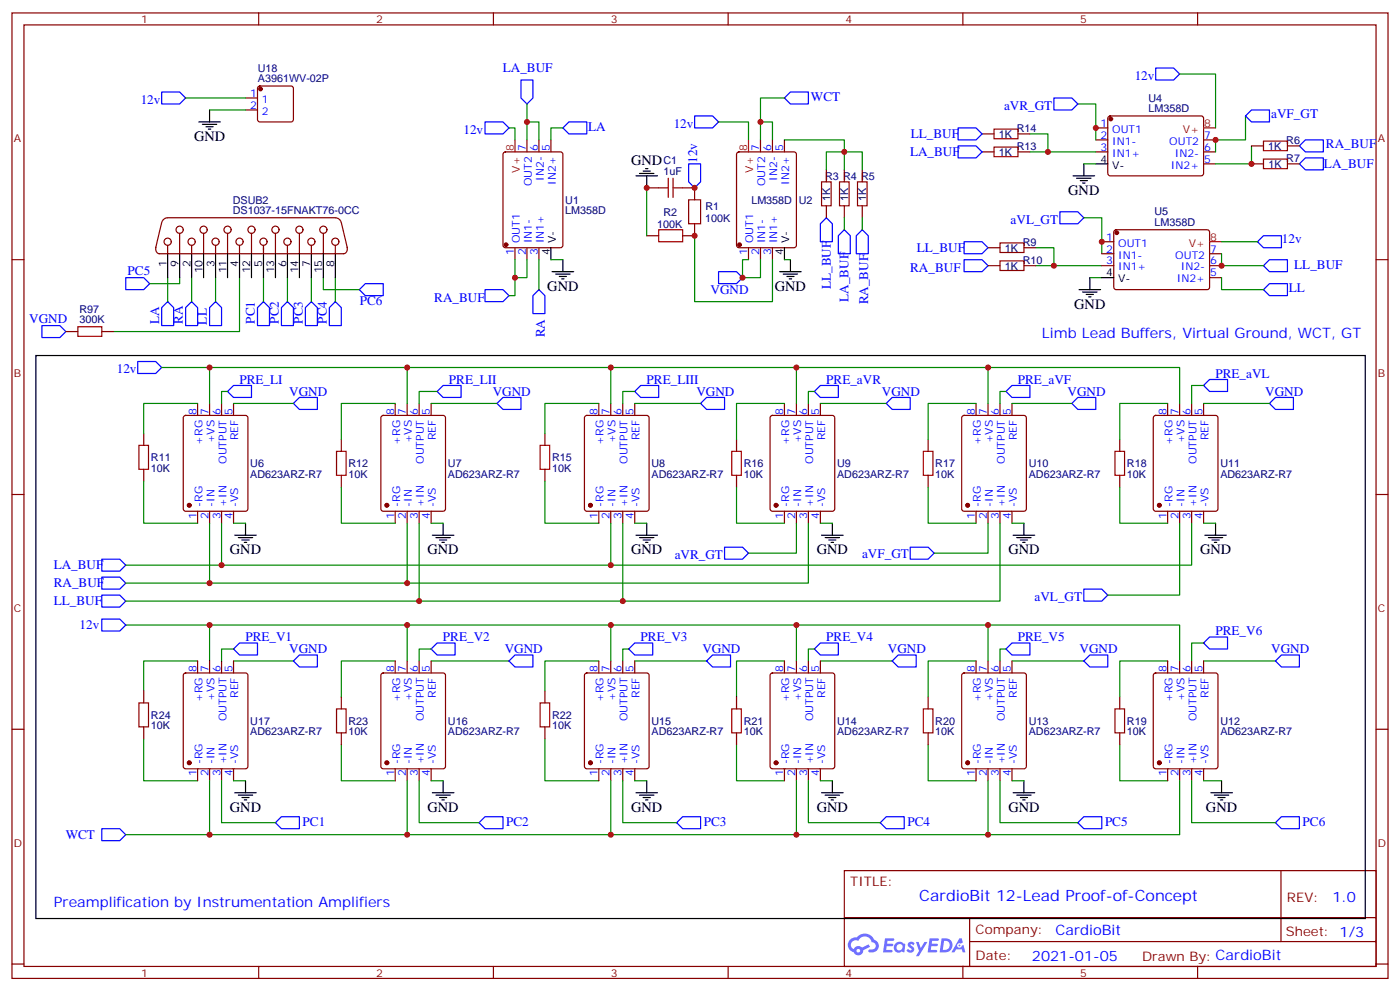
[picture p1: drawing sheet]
<svg xmlns="http://www.w3.org/2000/svg" width="412mm" height="292mm" viewBox="0 0 412 292" stroke-linecap="round" stroke-linejoin="round" font-family="sans-serif">
<g fill="none" stroke="#870000" stroke-width=".35">
<path d="M3.5 3.8h405.4v284.3h-405.4zM7.1 7.3h398.2v277.3h-398.2zM76.2 3.8v3.5M145.3 3.8v3.5M214.5 3.8v3.5M283.6 3.8v3.5M352.8 3.8v3.5M3.5 76.5h3.6M405.3 76.5h3.6M3.5 145.6h3.6M405.3 145.6h3.6M3.5 214.8h3.6"/>
<path d="M405.3 214.8h3.6M248.7 256.4h156.6v28.2h-156.6zM377.3 256.4v20.9M248.7 270.2h156.5M285.6 277.3h119.6M285.6 270.2v14.2M3.5 283.9h3.6M76.2 284.6v3.5M145.3 284.6v3.5M214.5 284.6v3.5M283.6 284.6v3.5M352.8 284.6v3.5"/>
<path d="M405.3 283.9h3.6"/>
</g>
<g fill="#5487ff">
<path d="M267.7 277.6a1.22 1.22 0 0 1 1.7 .2l-.4 .6a.47 .47 0 0 0-.3-.4 .47 .47 0 0 0-.5 .2l.1 .2a1.14 1.14 0 0 1 .8 1.8 1.14 1.14 0 0 1-1.9 0l-.2-.2 .5-.6 .7 .5a.29 .29 0 0 0 .3-.3 .29 .29 0 0 0-.2-.3 1.04 1.04 0 0 1-.6-1.7z"/>
<path d="M260.7 276.3h2.4l.3 .2-.2 .5-1.8 .1-.1 .8h1.5l.3 .4-.3 .4h-1.6l-.2 1.1h1.7l.2 .3-.2 .3-2.6 .1z"/>
<path d="M273.8 276.3h2.4l.3 .2-.1 .5-1.8 .1-.2 .8h1.6l.3 .4-.4 .4h-1.6l-.1 1.1h1.7l.2 .3-.2 .3-2.6 .1z"/>
<path d="M282.6 276.3h.7l.3 1.3-.6 .3a.69 .69 0 0 0-1 .3 .69 .69 0 0 0 .4 .9 .69 .69 0 0 0 .9-.6l.5-.2 .6 2.2h-.8l-.2-.9h-1.8l-.5 .9h-.8z"/>
<path d="M269.8 277.4h.8l.6 1.8 1.1-1.8h.9l-2.6 4.2h-.8l.9-1.5z"/>
<path d="M277.4 276.3l-.6 4.2h1.3a2.11 2.11 0 0 0 2.5-2.1 2.11 2.11 0 0 0-2.5-2.1zM278.1 277.1a1.39 1.39 0 0 1 1.7 1.4 1.39 1.39 0 0 1-1.8 1.3h-.3z"/>
<path d="M263.7 277.9a1.54 1.54 0 0 0-.1 2.2 1.54 1.54 0 0 0 2.2 .1l.6 .3 .3-2.3-.2-.3h-.4a1.49 1.49 0 0 0-2.4 0zM264 278.9a.94 .94 0 0 1 1.8 0 .94 .94 0 0 1-1.8 0z"/>
<path d="M250.4 276.7a2.18 2.18 0 0 0 1.1 3.7 1.44 1.44 0 0 0 1.6 .9 1.44 1.44 0 0 0 1.2-1.4l2-1.1-.5-.7-1.9 1a1.47 1.47 0 0 0-2.4 .4 1.39 1.39 0 0 1-.7-1.9 1.39 1.39 0 0 1 2-.5 2.12 2.12 0 0 1 2.2-1.3 2.12 2.12 0 0 1 1.9 1.7 1.14 1.14 0 0 1 1.1 1.4 1.14 1.14 0 0 1-1.7 .7 .43 .43 0 0 0-.5 .4 .43 .43 0 0 0 .4 .5 1.98 1.98 0 0 0 2.5-1.2 1.98 1.98 0 0 0-1.2-2.6 3.1 3.1 0 0 0-5.3-.6l-.9 .1zM252.3 280a.55 .55 0 0 1 1.1 0 .55 .55 0 0 1-1.1 0z"/>
<circle cx="282.6" cy="278.4" r=".26"/>
</g>
<g fill="none" stroke="#00f" stroke-width=".35">
<path d="M47.6 27.1h5.3l1.8 1.8-1.8 1.7h-5.3zM142.9 35.9h5.3l1.7 1.8-1.7 1.7h-5.3zM153.5 23.6h3.5v5.3l-1.8 1.7-1.7-1.7zM167.6 35.9h5.3v3.5h-5.3l-1.8-1.7zM204.6 34.1h5.3l1.8 1.8-1.8 1.8h-5.3zM231.1 28.9l1.7-1.8h5.3v3.5h-5.3zM282.2 37.7h5.3l1.8 1.7-1.8 1.8h-5.3zM310.4 28.9h5.3l1.8 1.7-1.8 1.8h-5.3zM340.4 20h5.3l1.8 1.8-1.8 1.8h-5.3zM366.9 34.1l1.8-1.7h5.2v3.5h-5.2zM202.8 48.3h3.6v5.3l-1.8 1.7-1.8-1.7zM282.2 43h5.3l1.8 1.7-1.8 1.8h-5.3z"/>
<path d="M382.8 48.3l1.7-1.8h5.3v3.5h-5.3zM382.8 43l1.7-1.8h5.3v3.5h-5.3zM243.4 64.1l1.8 1.8v5.3h-3.5v-5.3zM248.7 67.7l1.8 1.7v5.3h-3.6v-5.3zM254 67.7l1.8 1.7v5.3h-3.6v-5.3zM284 71.2h5.3l1.7 1.8-1.7 1.7h-5.3zM284 76.5h5.3l1.7 1.7-1.7 1.8h-5.3zM312.2 62.4h5.3l1.8 1.7-1.8 1.8h-5.3zM370.4 71.2l1.8-1.8h5.3v3.6h-5.3zM372.2 78.2l1.7-1.7h5.3v3.5h-5.3zM12.3 95.9h5.3l1.8 1.7-1.8 1.8h-5.3zM37 81.8h5.3l1.8 1.7-1.8 1.8h-5.3z"/>
<path d="M49.4 88.8l1.8 1.8v5.3h-3.6v-5.3zM56.4 88.8l1.8 1.8v5.3h-3.5v-5.3zM63.5 88.8l1.8 1.8v5.3h-3.6v-5.3zM77.6 88.8l1.8 1.8v5.3h-3.6v-5.3zM84.7 88.8l1.7 1.8v5.3h-3.5v-5.3zM91.7 88.8l1.8 1.8v5.3h-3.5v-5.3zM98.8 88.8l1.7 1.8v5.3h-3.5v-5.3zM105.8 85.3l1.8-1.8h5.3v3.6h-5.3zM142.9 85.3h5.3l1.7 1.8-1.7 1.7h-5.3zM158.7 85.3l1.8 1.8v5.3h-3.5v-5.3zM211.7 80h5.3l1.7 1.8-1.7 1.7h-5.3zM372.2 85.3l1.7-1.8h5.3v3.6h-5.3z"/>
<path d="M40.6 106.5h5.3l1.7 1.7-1.7 1.8h-5.3zM67 115.3l1.8-1.8h5.3v3.6h-5.3zM86.4 118.8l1.8-1.7h5.3v3.5h-5.3zM128.8 115.3l1.7-1.8h5.3v3.6h-5.3zM146.4 118.8l1.8-1.7h5.3v3.5h-5.3zM187 115.3l1.7-1.8h5.3v3.6h-5.3zM206.4 118.8l1.7-1.7h5.3v3.5h-5.3zM239.9 115.3l1.8-1.8h5.2v3.6h-5.2zM262.8 117.1h5.3v3.5h-5.3l-1.7-1.8zM298.1 113.5h5.3v3.6h-5.3l-1.8-1.8zM317.5 117.1h5.3v3.5h-5.3l-1.8-1.8zM354.5 113.5l1.8-1.7h5.3v3.5h-5.3z"/>
<path d="M373.9 118.8l1.8-1.7h5.3v3.5h-5.3zM30 164.7h5.3l1.7 1.7-1.7 1.8h-5.3zM30 170h5.3l1.7 1.7-1.7 1.8h-5.3zM30 175.3h5.3l1.7 1.7-1.7 1.8h-5.3zM213.4 161.1h5.3l1.8 1.8-1.8 1.8h-5.3zM268.1 161.1h5.3l1.8 1.8-1.8 1.8h-5.3zM319.3 173.5h5.3l1.7 1.8-1.7 1.7h-5.3zM30 182.3h5.3l1.7 1.8-1.7 1.7h-5.3zM68.8 191.1l1.8-1.7h5.2v3.5h-5.2zM86.4 194.7l1.8-1.8h5.3v3.5h-5.3zM127 191.1l1.8-1.7h5.3v3.5h-5.3zM149.9 194.7l1.8-1.8h5.3v3.5h-5.3z"/>
<path d="M185.2 191.1l1.8-1.7h5.3v3.5h-5.3zM208.1 194.7l1.8-1.8h5.3v3.5h-5.3zM239.9 191.1l1.8-1.7h5.2v3.5h-5.2zM262.8 194.7l1.8-1.8h5.3v3.5h-5.3zM296.3 191.1l1.8-1.7h5.3v3.5h-5.3zM319.3 194.7l1.7-1.8h5.3v3.5h-5.3zM354.5 189.4l1.8-1.8h5.3v3.5h-5.3zM377.5 192.9h5.3v3.5h-5.3l-1.8-1.7zM30 244.1h5.3l1.7 1.7-1.7 1.8h-5.3zM81.1 242.3l1.8-1.8h5.3v3.6h-5.3zM141.1 242.3l1.8-1.8h5.3v3.6h-5.3zM199.3 242.3l1.8-1.8h5.3v3.6h-5.3z"/>
<path d="M259.3 242.3l1.8-1.8h5.2v3.6h-5.2zM317.5 242.3l1.8-1.8h5.3v3.6h-5.3zM377.5 240.5h5.3v3.6h-5.3l-1.8-1.8z"/>
</g>
<g fill="none" stroke="#000" stroke-width=".35">
<path d="M58.6 35.9h6.3M59.6 36.6h4.3M60.7 37.3h2.1M61.4 38h.7M61.7 32.4v3.5M187.3 51.8h6.4M188.4 51.1h4.2M189.4 50.4h2.2M190.1 49.7h.8M190.5 51.8v3.5M316.1 51.8h6.3M317.1 52.5h4.3"/>
<path d="M318.2 53.2h2.1M318.9 53.9h.7M319.3 48.3v3.5M322.8 48.3h3.5M49.4 74.7v7.1M52.9 74.7v7.1M56.4 74.7v7.1M60 74.7v7.1M63.5 74.7v7.1M67 74.7v7.1M70.6 74.7v7.1M74.1 74.7v7.1"/>
<path d="M77.6 74.7v7.1M81.1 74.7v7.1M84.7 74.7v7.1M88.2 74.7v7.1M91.7 74.7v7.1M95.2 74.7v7.1M98.8 74.7v7.1M162.3 73v3.5M165.8 76.5v3.5M231.1 73v3.5M232.8 76.5v3.5M162.6 80h6.4"/>
<path d="M163.7 80.7h4.2M164.7 81.4h2.2M165.5 82.1h.7M229.7 80h6.3M230.7 80.7h4.2M231.8 81.4h2.1M232.5 82.1h.7M317.9 85.3h6.3M318.9 86h4.2M320 86.7h2.1M320.7 87.4h.7M321 81.8v3.5"/>
<path d="M324.6 81.8h3.5M10.6 104.7h391.6v165.8h-391.6zM69.1 157.6h6.4M70.2 158.3h4.2M71.3 159h2.1M72 159.7h.7M72.3 154.1v3.5M127.4 157.6h6.3M128.4 158.3h4.2M129.5 159h2.1M130.2 159.7h.7M130.5 154.1v3.5"/>
<path d="M187.3 157.6h6.4M188.4 158.3h4.2M189.4 159h2.2M190.1 159.7h.8M190.5 154.1v3.5M242 157.6h6.4M243.1 158.3h4.2M244.1 159h2.1M244.8 159.7h.7M245.2 154.1v3.5M298.4 157.6h6.4M299.5 158.3h4.2"/>
<path d="M300.6 159h2.1M301.3 159.7h.7M301.6 154.1v3.5M354.9 157.6h6.3M356 158.3h4.2M357 159h2.1M357.7 159.7h.7M358.1 154.1v3.5M69.1 233.5h6.4M70.2 234.2h4.2M71.3 234.9h2.1M72 235.6h.7"/>
<path d="M72.3 229.9v3.6M127.4 233.5h6.3M128.4 234.2h4.2M129.5 234.9h2.1M130.2 235.6h.7M130.5 229.9v3.6M187.3 233.5h6.4M188.4 234.2h4.2M189.4 234.9h2.2M190.1 235.6h.8M190.5 229.9v3.6M242 233.5h6.4"/>
<path d="M243.1 234.2h4.2M244.1 234.9h2.1M244.8 235.6h.7M245.2 229.9v3.6M298.4 233.5h6.4M299.5 234.2h4.2M300.6 234.9h2.1M301.3 235.6h.7M301.6 229.9v3.6M356.7 233.5h6.3M357.7 234.2h4.2M358.8 234.9h2.1"/>
<path d="M359.5 235.6h.7M359.8 229.9v3.6"/>
</g>
<g fill="none" stroke="#870000" stroke-width=".35">
<path d="M72.3 28.9h3.5M72.3 32.4h3.5M76.1 25.5l.5-.2h9.1l.5 .2 .2 .5v9.2l-.2 .5-.5 .2h-9.1l-.5-.2-.3-.5v-9.2zM289.3 39.4h3.5M299.9 39.4h3.5M322.8 37.7h3.5M326.6 34.4l.4-.3 27.1 .1 .4 .7v16.5l-.7 .4-27-.1-.5-.6v-16.2zM148.4 44.9l.5-.2h16.2l.7 .5v27l-.5 .7-16.4 .1-.7-.5v-27.1zM155.2 41.2v3.5M158.7 41.2v3.5M162.3 41.2v3.5M190.5 55.3h3.5"/>
<path d="M201.1 55.3h3.5v3.5M217.2 44.9l.5-.2h16.2l.6 .5 .1 27-.5 .7-16.4 .1-.7-.5v-27.1zM224 41.2v3.5M227.5 41.2v3.5M231.1 41.2v3.5M243.4 50v3.6M248.7 50v3.6M254 50v3.6M289.3 44.7h3.5M299.9 44.7h3.5M322.8 41.2h3.5M322.8 44.7h3.5"/>
<path d="M354.5 41.2h3.6M354.5 44.7h3.6M354.5 48.3h3.6M368.7 48.3h3.5M368.7 43h3.5M379.2 48.3h3.6M379.2 43h3.6M45.9 72.8a1.31 1.31 0 0 0 1.1 1.9M46.9 74.7h54.3M47.6 65.5l-1.7 7.5M47.7 65.4a1.77 1.77 0 0 1 1.7-1.3h49.4a1.77 1.77 0 0 1 1.7 1.3M49.4 72.2v2.5"/>
<path d="M52.9 68.7v6M56.4 72.2v2.5M60 68.7v6M63.5 72.2v2.5M67 68.7v6M70.6 72.2v2.5M74.1 68.7v6M77.6 72.2v2.5M81.1 68.7v6M84.7 72.2v2.5M88.2 68.7v6M91.7 72.2v2.5"/>
<path d="M95.2 68.7v6M98.8 72.2v2.5M100.5 65.5l1.8 7.5M102.2 72.8a1.41 1.41 0 0 1-1.1 1.9M151.7 73v3.5M155.2 73v3.5M158.7 73v3.5M190.5 69.4h3.5M204.6 65.9v3.5h-3.5M220.5 73v3.5M224 73v3.5M227.5 73v3.5"/>
<path d="M243.4 60.6v3.5M248.7 60.6v3.5M254 60.6v3.5M291 73h3.6M291 78.2h3.6M301.6 73h3.6M301.6 78.2h3.6M324.6 78.2h3.5M324.6 71.2h3.5M324.6 74.7h3.5M328.3 67.9l.5-.2h27.1l.4 .7-.1 16.5-.6 .4-27.1-.1-.4-.6v-16.2zM356.3 78.2h3.5"/>
<path d="M356.3 74.7h3.5M19.4 97.6h3.5M30 97.6h3.5M356.3 81.8h3.5M58.2 118.8v3.5M61.7 118.8v3.5M65.3 118.8v3.5M68.8 118.8v3.5M116.4 118.8v3.5M119.9 118.8v3.5M123.5 118.8v3.5M127 118.8v3.5"/>
<path d="M176.4 118.8v3.5M179.9 118.8v3.5M183.4 118.8v3.5M187 118.8v3.5M231.1 118.8v3.5M234.6 118.8v3.5M238.1 118.8v3.5M241.7 118.8v3.5M287.5 118.8v3.5M291 118.8v3.5M294.6 118.8v3.5M298.1 118.8v3.5"/>
<path d="M344 118.8v3.5M347.5 118.8v3.5M351 118.8v3.5M354.5 118.8v3.5M42.3 127.6v3.6M42.3 138.2v3.5M54.2 122.5l.5-.2h17.6l.7 .5v27.1l-.4 .6-17.9 .1-.7-.5v-27.1zM100.5 129.4v3.5M100.5 140v3.5M112.4 122.5l.5-.2h17.6l.7 .5v27.1l-.4 .6-17.9 .1-.7-.5v-27.1zM160.5 127.6v3.6M160.5 138.2v3.5"/>
<path d="M172.4 122.5l.5-.2h17.6l.7 .5v27.1l-.5 .6-17.8 .1-.7-.5v-27.1zM217 129.4v3.5M217 140v3.5M227.1 122.5l.4-.2h17.7l.6 .5 .1 27.1-.5 .6-17.9 .1-.6-.5-.1-27.1zM273.4 129.4v3.5M273.4 140v3.5M283.5 122.5l.5-.2h17.6l.7 .5v27.1l-.4 .6-17.9 .1-.7-.5v-27.1zM329.8 129.4v3.5M329.8 140v3.5M340 122.5l.4-.2h17.7l.6 .5 .1 27.1-.5 .6-17.9 .1-.6-.5-.1-27.1zM58.2 150.6v3.5M61.7 150.6v3.5"/>
<path d="M65.3 150.6v3.5M68.8 150.6v3.5M116.4 150.6v3.5M119.9 150.6v3.5M123.5 150.6v3.5M127 150.6v3.5M176.4 150.6v3.5M179.9 150.6v3.5M183.4 150.6v3.5M187 150.6v3.5M231.1 150.6v3.5M234.6 150.6v3.5"/>
<path d="M238.1 150.6v3.5M241.7 150.6v3.5M287.5 150.6v3.5M291 150.6v3.5M294.6 150.6v3.5M298.1 150.6v3.5M344 150.6v3.5M347.5 150.6v3.5M351 150.6v3.5M354.5 150.6v3.5M54.2 198.4l.5-.2h17.6l.7 .4v27.1l-.4 .7h-17.9l-.7-.4v-27.1zM58.2 194.7v3.5"/>
<path d="M61.7 194.7v3.5M65.3 194.7v3.5M68.8 194.7v3.5M112.4 198.4l.5-.2h17.6l.7 .4v27.1l-.4 .7h-17.9l-.7-.4v-27.1zM116.4 194.7v3.5M119.9 194.7v3.5M123.5 194.7v3.5M127 194.7v3.5M172.4 198.4l.5-.2h17.6l.7 .4v27.1l-.5 .7h-17.8l-.7-.4v-27.1zM176.4 194.7v3.5M179.9 194.7v3.5M183.4 194.7v3.5"/>
<path d="M187 194.7v3.5M227.1 198.4l.4-.2h17.7l.6 .4 .1 27.1-.5 .7h-17.9l-.6-.4-.1-27.1zM231.1 194.7v3.5M234.6 194.7v3.5M238.1 194.7v3.5M241.7 194.7v3.5M283.5 198.4l.5-.2h17.6l.7 .4v27.1l-.4 .7h-17.9l-.7-.4v-27.1zM287.5 194.7v3.5M291 194.7v3.5M294.6 194.7v3.5M298.1 194.7v3.5M340 198.4l.4-.2h17.7l.6 .4 .1 27.1-.5 .7h-17.9l-.6-.4-.1-27.1z"/>
<path d="M344 194.7v3.5M347.5 194.7v3.5M351 194.7v3.5M354.5 194.7v3.5M42.3 203.5v3.5M42.3 214.1v3.5M100.5 205.2v3.6M100.5 215.8v3.6M160.5 203.5v3.5M160.5 214.1v3.5M217 205.2v3.6M217 215.8v3.6"/>
<path d="M273.4 205.2v3.6M273.4 215.8v3.6M329.8 205.2v3.6M329.8 215.8v3.6M58.2 226.4v3.5M61.7 226.4v3.5M65.3 226.4v3.5M68.8 226.4v3.5M116.4 226.4v3.5M119.9 226.4v3.5M123.5 226.4v3.5M127 226.4v3.5"/>
<path d="M176.4 226.4v3.5M179.9 226.4v3.5M183.4 226.4v3.5M187 226.4v3.5M231.1 226.4v3.5M234.6 226.4v3.5M238.1 226.4v3.5M241.7 226.4v3.5M287.5 226.4v3.5M291 226.4v3.5M294.6 226.4v3.5M298.1 226.4v3.5"/>
<path d="M344 226.4v3.5M347.5 226.4v3.5M351 226.4v3.5M354.5 226.4v3.5"/>
<circle cx="49.4" cy="71.2" r="1.06"/>
<circle cx="52.9" cy="67.7" r="1.06"/>
<circle cx="56.4" cy="71.2" r="1.06"/>
<circle cx="60" cy="67.7" r="1.06"/>
<circle cx="63.5" cy="71.2" r="1.06"/>
<circle cx="67" cy="67.7" r="1.06"/>
<circle cx="70.6" cy="71.2" r="1.06"/>
<circle cx="74.1" cy="67.7" r="1.06"/>
<circle cx="77.6" cy="71.2" r="1.06"/>
<circle cx="81.1" cy="67.7" r="1.06"/>
<circle cx="84.7" cy="71.2" r="1.06"/>
<circle cx="88.2" cy="67.7" r="1.06"/>
<circle cx="91.7" cy="71.2" r="1.06"/>
<circle cx="95.2" cy="67.7" r="1.06"/>
<circle cx="98.8" cy="71.2" r="1.06"/>
</g>
<g fill="#870000" stroke="#870000" stroke-width=".35">
<circle cx="149" cy="72.1" r=".53"/>
<circle cx="217.8" cy="72.1" r=".53"/>
<circle cx="327.2" cy="35" r=".53"/>
<circle cx="329" cy="68.5" r=".53"/>
<circle cx="55.7" cy="148.8" r=".53"/>
<circle cx="113.9" cy="148.8" r=".53"/>
<circle cx="173.9" cy="148.8" r=".53"/>
<circle cx="228.6" cy="148.8" r=".53"/>
<circle cx="285" cy="148.8" r=".53"/>
<circle cx="341.5" cy="148.8" r=".53"/>
<circle cx="341.5" cy="224.6" r=".53"/>
<circle cx="285" cy="224.6" r=".53"/>
<circle cx="228.6" cy="224.6" r=".53"/>
<circle cx="173.9" cy="224.6" r=".53"/>
<circle cx="113.9" cy="224.6" r=".53"/>
<circle cx="55.7" cy="224.6" r=".53"/>
<circle cx="76.7" cy="26.2" r=".53"/>
</g>
<path d="M354.5 37.7h3.6M151.7 41.2v3.5M220.5 41.2v3.5M356.3 71.2h3.5" fill="none" stroke="#f00" stroke-width=".35"/>
<g fill="none" stroke="#008700" stroke-width=".35">
<path d="M54.7 28.9h17.6M61.7 32.4h10.6M149.9 37.7h1.8v3.5M155.2 30.6v5.3h3.5v5.3M155.2 35.9v5.3M165.8 37.7h-3.5v3.5M211.7 35.9h8.8v5.3M231.1 28.9h-7.1v7M303.4 39.4h5.3v5.3h-5.3M317.5 30.6h5.3v10.6M347.5 21.8h10.6v15.9M366.9 34.1v7.1h-8.8v3.5"/>
<path d="M190.5 55.3v14.1M224 41.2v-5.3h3.5v5.3M231.1 41.2h17.6v3.5h5.3v5.3M243.4 50v-5.3h5.3v5.3M308.7 44.7h14.1M319.3 48.3h3.5M368.7 43v5.3h-10.6M151.7 76.5v5.3M155.2 76.5v5.3h-3.5v5.3h-1.8M158.7 76.5v8.8M162.3 76.5h3.5M204.6 69.4v19.4h22.9v-12.3"/>
<path d="M220.5 76.5h-1.8v5.3h5.3v-5.3M231.1 76.5h1.7M248.7 64.1v3.6M254 64.1v3.6M305.2 73h5.2v5.2h-5.2M310.4 78.2h14.2M319.3 64.1h5.3v10.6M359.8 74.7v3.5h12.4M359.8 71.2h10.6M49.4 81.8v7M52.9 81.8v1.7h-8.8M56.4 81.8v7"/>
<path d="M63.5 81.8v7M70.6 81.8v15.8h-37.1M77.6 81.8v7M84.7 81.8v7M91.7 81.8v7M95.2 81.8v3.5h10.6M98.8 81.8v7M321 81.8h3.6M359.8 81.8v3.5h12.4M47.6 108.2h14.1v10.6M58.2 118.8h-15.9v8.8M61.7 108.2h58.2v10.6"/>
<path d="M67 115.3h-1.7v3.5M68.8 118.8h17.6M116.4 118.8h-15.9v10.6M119.9 108.2h60v10.6M127 118.8h19.4M128.8 115.3h-5.3v3.5M176.4 118.8h-15.9v8.8M179.9 108.2h54.7v10.6M187 115.3h-3.6v3.5M187 118.8h19.4M231.1 118.8h-14.1v10.6M234.6 108.2h56.4v10.6"/>
<path d="M239.9 115.3h-1.8v3.5M241.7 118.8h19.4M287.5 118.8h-14.1v10.6M291 108.2h56.5v10.6M296.3 115.3h-1.7v3.5M298.1 118.8h17.6M344 118.8h-14.2v10.6M354.5 113.5h-3.5v5.3M354.5 118.8h19.4M42.3 141.7v12.4h15.9M61.7 154.1v17.6h-24.7M65.3 154.1v12.3h-28.3"/>
<path d="M68.8 154.1h3.5M100.5 143.5v10.6h15.9M119.9 154.1v17.6h-58.2M123.5 154.1v22.9h-86.5M127 154.1h3.5M160.5 141.7v12.4h15.9M179.9 154.1v12.3h-114.6M183.4 154.1v22.9h-59.9M187 154.1h3.5M217 143.5v10.6h14.1M234.6 154.1v8.8h-14.1M238.1 154.1v17.6h-118.2"/>
<path d="M241.7 154.1h3.5M273.4 143.5v10.6h14.1M291 154.1v8.8h-15.8M294.6 154.1v22.9h-111.2M298.1 154.1h3.5M329.8 143.5v10.6h14.2M347.5 154.1v21.2h-21.2M351 154.1v12.3h-171.1M354.5 154.1h3.6M37 184.1h24.7v10.6M58.2 194.7h-15.9v8.8M61.7 184.1h58.2v10.6"/>
<path d="M68.8 191.1h-3.5v3.6M68.8 194.7h17.6M116.4 194.7h-15.9v10.5M119.9 184.1h60v10.6M127 191.1h-3.5v3.6M127 194.7h22.9M176.4 194.7h-15.9v8.8M179.9 184.1h54.7v10.6M185.2 191.1h-1.8v3.6M187 194.7h21.1M231.1 194.7h-14.1v10.5M234.6 184.1h56.4v10.6"/>
<path d="M239.9 191.1h-1.8v3.6M241.7 194.7h21.1M287.5 194.7h-14.1v10.5M291 184.1h56.5v10.6M296.3 191.1h-1.7v3.6M298.1 194.7h21.2M344 194.7h-14.2v10.5M354.5 189.4h-3.5v5.3M354.5 194.7h21.2M42.3 217.6v12.3h15.9M100.5 219.4v10.5h15.9M160.5 217.6v12.3h15.9"/>
<path d="M217 219.4v10.5h14.1M273.4 219.4v10.5h14.1M329.8 219.4v10.5h14.2M61.7 229.9v15.9h-24.7M65.3 229.9v12.4h15.8M68.8 229.9h3.5M119.9 229.9v15.9h-58.2M123.5 229.9v12.4h17.6M127 229.9h3.5M179.9 229.9v15.9h-60M183.4 229.9v12.4h15.9M187 229.9h3.5"/>
<path d="M234.6 229.9v15.9h-54.7M238.1 229.9v12.4h21.2M241.7 229.9h3.5M291 229.9v15.9h-56.4M294.6 229.9v12.4h22.9M298.1 229.9h3.5M347.5 229.9v15.9h-56.5M351 229.9v12.4h24.7M354.5 229.9h5.3"/>
</g>
<g fill="none" stroke="#a10000" stroke-width=".35">
<path d="M292.8 38h7.1v2.9h-7.1zM194 55.3h2.8M196.8 52.5v5.6M198.3 52.5v5.6M198.3 55.3h2.8M202.8 58.8h3.6v7.1h-3.6zM242 53.6h2.8v7h-2.8zM247.3 53.6h2.8v7h-2.8zM252.6 53.6h2.8v7h-2.8zM292.8 43.3h7.1v2.8h-7.1zM372.2 41.6h7v2.8h-7zM372.2 46.8h7v2.9h-7z"/>
<path d="M194 67.7h7.1v3.5h-7.1zM294.6 71.5h7v2.9h-7zM294.6 76.8h7v2.9h-7zM22.9 96.2h7.1v2.9h-7.1zM40.9 131.2h2.8v7h-2.8zM99.1 132.9h2.9v7.1h-2.9zM159.1 131.2h2.8v7h-2.8zM215.5 132.9h2.9v7.1h-2.9zM272 132.9h2.8v7.1h-2.8zM328.4 132.9h2.9v7.1h-2.9zM40.9 207h2.8v7.1h-2.8zM99.1 208.8h2.9v7h-2.9z"/>
<path d="M159.1 207h2.8v7.1h-2.8zM215.5 208.8h2.9v7h-2.9zM272 208.8h2.8v7h-2.8zM328.4 208.8h2.9v7h-2.9z"/>
</g>
<g fill="#c00">
<circle cx="359.8" cy="78.2" r=".88"/>
<circle cx="234.6" cy="245.8" r=".88"/>
<circle cx="119.9" cy="245.8" r=".88"/>
<circle cx="119.9" cy="184.1" r=".88"/>
<circle cx="61.7" cy="184.1" r=".88"/>
<circle cx="179.9" cy="184.1" r=".88"/>
<circle cx="234.6" cy="184.1" r=".88"/>
<circle cx="291" cy="184.1" r=".88"/>
<circle cx="291" cy="108.2" r=".88"/>
<circle cx="234.6" cy="108.2" r=".88"/>
<circle cx="218.7" cy="81.8" r=".88"/>
<circle cx="190.5" cy="55.3" r=".88"/>
<circle cx="204.6" cy="55.3" r=".88"/>
<circle cx="204.6" cy="69.4" r=".88"/>
<circle cx="248.7" cy="44.7" r=".88"/>
<circle cx="308.7" cy="44.7" r=".88"/>
<circle cx="322.8" cy="37.7" r=".88"/>
<circle cx="358.1" cy="41.2" r=".88"/>
<circle cx="324.6" cy="71.2" r=".88"/>
<circle cx="310.4" cy="78.2" r=".88"/>
<circle cx="179.9" cy="108.2" r=".88"/>
<circle cx="61.7" cy="108.2" r=".88"/>
<circle cx="119.9" cy="108.2" r=".88"/>
<circle cx="123.5" cy="177" r=".88"/>
<circle cx="183.4" cy="177" r=".88"/>
<circle cx="179.9" cy="166.4" r=".88"/>
<circle cx="61.7" cy="245.8" r=".88"/>
<circle cx="179.9" cy="245.8" r=".88"/>
<circle cx="291" cy="245.8" r=".88"/>
<circle cx="224" cy="35.9" r=".88"/>
<circle cx="119.9" cy="171.7" r=".88"/>
<circle cx="61.7" cy="171.7" r=".88"/>
<circle cx="65.3" cy="166.4" r=".88"/>
<circle cx="151.7" cy="81.8" r=".88"/>
<circle cx="155.2" cy="35.9" r=".88"/>
<circle cx="368.7" cy="48.3" r=".88"/>
</g>
<text font-size="4.6" fill="#00f" x="270.8" y="265.4">CardioBit 12-Lead Proof-of-Concept</text>
<g font-size="4.2">
<text x="57.1" y="41.6">GND</text>
<text x="185.9" y="48.5">GND</text>
<text x="314.7" y="57.4">GND</text>
<text x="161.2" y="85.7">GND</text>
<text x="228.2" y="85.7">GND</text>
<text x="316.4" y="90.9">GND</text>
<text x="67.7" y="163.3">GND</text>
<text x="125.9" y="163.3">GND</text>
<text x="185.9" y="163.3">GND</text>
<text x="240.6" y="163.3">GND</text>
<text x="297" y="163.3">GND</text>
<text x="353.5" y="163.3">GND</text>
<text x="67.7" y="239.1">GND</text>
<text x="125.9" y="239.1">GND</text>
<text x="185.9" y="239.1">GND</text>
<text x="240.6" y="239.1">GND</text>
<text x="297" y="239.1">GND</text>
<text x="355.2" y="239.1">GND</text>
</g>
<g font-size="4.2" fill="#00f">
<text x="306.9" y="99.4">Limb Lead Buffers, Virtual Ground, WCT, GT</text>
<text x="15.9" y="267">Preamplification by Instrumentation Amplifiers</text>
<text x="392.5" y="265.7">1.0</text>
<text x="310.9" y="275.2">CardioBit</text>
<text x="304" y="283">2021-01-05</text>
</g>
<g font-size="3.9" fill="#00f">
<text x="148.1" y="21.3">LA_BUF</text>
<text x="334.3" y="23.6">12v</text>
<text x="238.9" y="29.6">WCT</text>
<text x="41.5" y="30.6">12v</text>
<text x="295.8" y="32.4">aVR_GT</text>
<text x="374.5" y="34.9">aVF_GT</text>
<text x="136.5" y="39.4">12v</text>
<text x="173.2" y="38.5">LA</text>
<text x="198.4" y="37.7">12v</text>
<text x="268.3" y="40.7">LL_BUF</text>
<text x="205.4" y="47.9" transform="rotate(-90 205.4 47.9)">12v</text>
<text x="268.1" y="46">LA_BUF</text>
<text x="390.6" y="43.7">RA_BUF</text>
<text x="390" y="49.5">LA_BUF</text>
<text x="297.7" y="65.9">aVL_GT</text>
<text x="377.6" y="71.7">12v</text>
<text x="270" y="74.2">LL_BUF</text>
<text x="37.6" y="81">PC5</text>
<text x="268.1" y="80">RA_BUF</text>
<text x="381.2" y="79.4">LL_BUF</text>
<text x="106" y="89.8">PC6</text>
<text x="127.9" y="88.8">RA_BUF</text>
<text x="209.3" y="86.6">VGND</text>
<text x="244.7" y="85.1" transform="rotate(-90 244.7 85.1)">LL_BUF</text>
<text x="250" y="88.9" transform="rotate(-90 250 88.9)">LA_BUF</text>
<text x="255.8" y="89.7" transform="rotate(-90 255.8 89.7)">RA_BUF</text>
<text x="379.6" y="86.1">LL</text>
<text x="8.6" y="95.2">VGND</text>
<text x="46.8" y="95.4" transform="rotate(-90 46.8 95.4)">LA</text>
<text x="53.9" y="95.4" transform="rotate(-90 53.9 95.4)">RA</text>
<text x="61" y="95.6" transform="rotate(-90 61 95.6)">LL</text>
<text x="75.1" y="95.3" transform="rotate(-90 75.1 95.3)">PC1</text>
<text x="82.1" y="95.3" transform="rotate(-90 82.1 95.3)">PC2</text>
<text x="89.2" y="95.3" transform="rotate(-90 89.2 95.3)">PC3</text>
<text x="96.2" y="95.3" transform="rotate(-90 96.2 95.3)">PC4</text>
<text x="160.5" y="99.3" transform="rotate(-90 160.5 99.3)">RA</text>
<text x="34.4" y="110">12v</text>
<text x="70.5" y="113">PRE_LI</text>
<text x="132.3" y="113">PRE_LII</text>
<text x="190.5" y="113">PRE_LIII</text>
<text x="243.4" y="113">PRE_aVR</text>
<text x="299.8" y="113">PRE_aVF</text>
<text x="358" y="111.2">PRE_aVL</text>
<text x="85.2" y="116.5">VGND</text>
<text x="145.2" y="116.5">VGND</text>
<text x="205.1" y="116.5">VGND</text>
<text x="259.8" y="116.5">VGND</text>
<text x="314.5" y="116.5">VGND</text>
<text x="372.7" y="116.5">VGND</text>
<text x="15.8" y="167.7">LA_BUF</text>
<text x="198.7" y="164.7">aVR_GT</text>
<text x="254" y="164.4">aVF_GT</text>
<text x="15.8" y="173">RA_BUF</text>
<text x="15.8" y="178.3">LL_BUF</text>
<text x="304.8" y="177">aVL_GT</text>
<text x="23.5" y="185.2">12v</text>
<text x="72.3" y="188.9">PRE_V1</text>
<text x="130.5" y="188.9">PRE_V2</text>
<text x="188.7" y="188.9">PRE_V3</text>
<text x="243.4" y="188.9">PRE_V4</text>
<text x="299.8" y="188.9">PRE_V5</text>
<text x="358" y="187.1">PRE_V6</text>
<text x="85.2" y="192.4">VGND</text>
<text x="148.7" y="192.4">VGND</text>
<text x="206.9" y="192.4">VGND</text>
<text x="261.6" y="192.4">VGND</text>
<text x="318" y="192.4">VGND</text>
<text x="374.5" y="192.4">VGND</text>
<text x="89.1" y="243.2">PC1</text>
<text x="149.1" y="243.2">PC2</text>
<text x="207.3" y="243.2">PC3</text>
<text x="267.3" y="243.2">PC4</text>
<text x="325.5" y="243.2">PC5</text>
<text x="383.7" y="243.2">PC6</text>
<text x="19.4" y="247.1">WCT</text>
</g>
<g font-size="3.9" fill="#800">
<text x="250.5" y="261">TITLE:</text>
<text x="379.1" y="265.7">REV:</text>
<text x="287.4" y="275.2">Company:</text>
<text x="378.7" y="275.8">Sheet: 1/3</text>
<text x="287.4" y="282.9">Date:</text>
<text x="336.4" y="282.9">Drawn By: CardioBit</text>
</g>
<g font-size="3.2" fill="#800">
<text x="41.6" y="6.8">1</text>
<text x="110.8" y="6.8">2</text>
<text x="179.9" y="6.8">3</text>
<text x="249.1" y="6.8">4</text>
<text x="318.2" y="6.8">5</text>
<text x="4.1" y="41.9">A</text>
<text x="405.9" y="41.9">A</text>
<text x="4.1" y="111.1">B</text>
<text x="405.9" y="111.1">B</text>
<text x="4.1" y="180.2">C</text>
<text x="405.9" y="180.2">C</text>
<text x="4.1" y="249.3">D</text>
<text x="405.9" y="249.3">D</text>
<text x="41.6" y="287.6">1</text>
<text x="110.8" y="287.6">2</text>
<text x="179.9" y="287.6">3</text>
<text x="249.1" y="287.6">4</text>
<text x="318.2" y="287.6">5</text>
</g>
<g font-size="3.2" fill="#000080">
<text x="76" y="21.2">U18</text>
<text x="76" y="24.3">A3961WV-02P</text>
<text x="338.3" y="29.9">U4</text>
<text x="338.3" y="33.1">LM358D</text>
<text x="294.3" y="40.6">1K</text>
<text x="299.5" y="38.8">R14</text>
<text x="294.3" y="45.9">1K</text>
<text x="299.5" y="44.1">R13</text>
<text x="373.6" y="44.2">1K</text>
<text x="378.9" y="42.3">R6</text>
<text x="378.9" y="47.6">R7</text>
<text x="195.4" y="51.4">1uF</text>
<text x="195.4" y="48.3">C1</text>
<text x="243.1" y="52.9">R3 R4 R5</text>
<text x="373.6" y="49.4">1K</text>
<text x="68.6" y="60">DSUB2</text>
<text x="221.3" y="60">LM358D</text>
<text x="244.6" y="59.1" transform="rotate(-90 244.6 59.1)">1K</text>
<text x="249.8" y="59.1" transform="rotate(-90 249.8 59.1)">1K</text>
<text x="255.1" y="59.1" transform="rotate(-90 255.1 59.1)">1K</text>
<text x="68.5" y="63.1">DS1037-15FNAKT76-0CC</text>
<text x="166.5" y="63.2">LM358D</text>
<text x="166.5" y="60">U1</text>
<text x="195.4" y="63.5">R2</text>
<text x="207.7" y="65.3">100K</text>
<text x="207.8" y="61.8">R1</text>
<text x="235.3" y="60">U2</text>
<text x="340.1" y="63.4">U5</text>
<text x="193.6" y="67.1">100K</text>
<text x="340.1" y="66.6">LM358D</text>
<text x="296" y="74.1">1K</text>
<text x="301.3" y="72.3">R9</text>
<text x="301.3" y="77.6">R10</text>
<text x="296" y="79.4">1K</text>
<text x="23.4" y="95.2">300K</text>
<text x="23.4" y="92.1">R97</text>
<text x="44.4" y="135.8">R11</text>
<text x="73.7" y="137.6">U6</text>
<text x="102.7" y="137.6">R12</text>
<text x="131.9" y="137.6">U7</text>
<text x="162.6" y="135.8">R15</text>
<text x="191.9" y="137.6">U8</text>
<text x="219.1" y="137.6">R16</text>
<text x="246.6" y="137.6">U9</text>
<text x="275.5" y="137.6">R17</text>
<text x="303" y="137.6">U10</text>
<text x="332" y="137.6">R18</text>
<text x="359.5" y="137.6">U11</text>
<text x="44.4" y="138.9">10K</text>
<text x="73.7" y="140.7">AD623ARZ-R7</text>
<text x="102.7" y="140.7">10K</text>
<text x="131.9" y="140.7">AD623ARZ-R7</text>
<text x="162.6" y="138.9">10K</text>
<text x="191.9" y="140.7">AD623ARZ-R7</text>
<text x="219.1" y="140.7">10K</text>
<text x="246.6" y="140.7">AD623ARZ-R7</text>
<text x="275.5" y="140.7">10K</text>
<text x="303" y="140.7">AD623ARZ-R7</text>
<text x="332" y="140.7">10K</text>
<text x="359.5" y="140.7">AD623ARZ-R7</text>
<text x="44.4" y="214.8">10K</text>
<text x="44.4" y="211.7">R24</text>
<text x="73.7" y="213.4">U17</text>
<text x="102.7" y="213.4">R23</text>
<text x="131.9" y="213.4">U16</text>
<text x="162.6" y="214.8">10K</text>
<text x="162.6" y="211.7">R22</text>
<text x="191.9" y="213.4">U15</text>
<text x="219.1" y="213.4">R21</text>
<text x="246.6" y="213.4">U14</text>
<text x="275.5" y="213.4">R20</text>
<text x="303" y="213.4">U13</text>
<text x="332" y="213.4">R19</text>
<text x="359.5" y="213.4">U12</text>
<text x="73.7" y="216.5">AD623ARZ-R7</text>
<text x="102.7" y="216.5">10K</text>
<text x="131.9" y="216.5">AD623ARZ-R7</text>
<text x="191.9" y="216.5">AD623ARZ-R7</text>
<text x="219.1" y="216.5">10K</text>
<text x="246.6" y="216.5">AD623ARZ-R7</text>
<text x="275.5" y="216.5">10K</text>
<text x="303" y="216.5">AD623ARZ-R7</text>
<text x="332" y="216.5">10K</text>
<text x="359.5" y="216.5">AD623ARZ-R7</text>
</g>
<g font-size="3.2" fill="#00f">
<text x="73.7" y="28.5">1</text>
<text x="73.7" y="32">2</text>
<text x="77.2" y="30.3">1</text>
<text x="77.2" y="33.8">2</text>
<text x="324.1" y="37.3">1</text>
<text x="324.1" y="40.9">2</text>
<text x="327.6" y="39.1">OUT1</text>
<text x="354.7" y="40.9">7</text>
<text x="154.9" y="44.6" transform="rotate(-90 154.9 44.6)">7</text>
<text x="158.4" y="44.6" transform="rotate(-90 158.4 44.6)">6</text>
<text x="161.9" y="44.6" transform="rotate(-90 161.9 44.6)">5</text>
<text x="223.7" y="44.6" transform="rotate(-90 223.7 44.6)">7</text>
<text x="227.2" y="44.6" transform="rotate(-90 227.2 44.6)">6</text>
<text x="230.7" y="44.6" transform="rotate(-90 230.7 44.6)">5</text>
<text x="324.1" y="44.4">3</text>
<text x="327.6" y="42.6">IN1-</text>
<text x="327.6" y="46.1">IN1+</text>
<text x="344.4" y="42.6">OUT2</text>
<text x="346.1" y="46.1">IN2-</text>
<text x="354.7" y="47.9">5</text>
<text x="354.7" y="44.4">6</text>
<text x="160.2" y="53.2" transform="rotate(-90 160.2 53.2)">IN2-</text>
<text x="229" y="53.2" transform="rotate(-90 229 53.2)">IN2-</text>
<text x="344.9" y="49.7">IN2+</text>
<text x="156.6" y="54.8" transform="rotate(-90 156.6 54.8)">OUT2</text>
<text x="163.7" y="54.4" transform="rotate(-90 163.7 54.4)">IN2+</text>
<text x="225.4" y="54.8" transform="rotate(-90 225.4 54.8)">OUT2</text>
<text x="232.5" y="54.4" transform="rotate(-90 232.5 54.4)">IN2+</text>
<text x="153.1" y="71.6" transform="rotate(-90 153.1 71.6)">OUT1</text>
<text x="156.6" y="71.6" transform="rotate(-90 156.6 71.6)">IN1-</text>
<text x="160.2" y="71.6" transform="rotate(-90 160.2 71.6)">IN1+</text>
<text x="221.9" y="71.6" transform="rotate(-90 221.9 71.6)">OUT1</text>
<text x="225.4" y="71.6" transform="rotate(-90 225.4 71.6)">IN1-</text>
<text x="229" y="71.6" transform="rotate(-90 229 71.6)">IN1+</text>
<text x="325.9" y="70.8">1</text>
<text x="151.3" y="75.1" transform="rotate(-90 151.3 75.1)">1</text>
<text x="154.9" y="75.1" transform="rotate(-90 154.9 75.1)">2</text>
<text x="158.4" y="75.1" transform="rotate(-90 158.4 75.1)">3</text>
<text x="220.1" y="75.1" transform="rotate(-90 220.1 75.1)">1</text>
<text x="223.7" y="75.1" transform="rotate(-90 223.7 75.1)">2</text>
<text x="227.2" y="75.1" transform="rotate(-90 227.2 75.1)">3</text>
<text x="325.9" y="74.4">2</text>
<text x="325.9" y="77.9">3</text>
<text x="329.4" y="72.6">OUT1</text>
<text x="329.4" y="76.1">IN1-</text>
<text x="346.2" y="76.1">OUT2</text>
<text x="356.5" y="77.9">6</text>
<text x="356.5" y="74.4">7</text>
<text x="329.4" y="79.7">IN1+</text>
<text x="346.7" y="83.2">IN2+</text>
<text x="347.8" y="79.7">IN2-</text>
<text x="356.5" y="81.4">5</text>
<text x="57.9" y="122.2" transform="rotate(-90 57.9 122.2)">8</text>
<text x="61.4" y="122.2" transform="rotate(-90 61.4 122.2)">7</text>
<text x="64.9" y="122.2" transform="rotate(-90 64.9 122.2)">6</text>
<text x="68.4" y="122.2" transform="rotate(-90 68.4 122.2)">5</text>
<text x="116.1" y="122.2" transform="rotate(-90 116.1 122.2)">8</text>
<text x="119.6" y="122.2" transform="rotate(-90 119.6 122.2)">7</text>
<text x="123.1" y="122.2" transform="rotate(-90 123.1 122.2)">6</text>
<text x="126.6" y="122.2" transform="rotate(-90 126.6 122.2)">5</text>
<text x="176" y="122.2" transform="rotate(-90 176 122.2)">8</text>
<text x="179.6" y="122.2" transform="rotate(-90 179.6 122.2)">7</text>
<text x="183.1" y="122.2" transform="rotate(-90 183.1 122.2)">6</text>
<text x="186.6" y="122.2" transform="rotate(-90 186.6 122.2)">5</text>
<text x="230.7" y="122.2" transform="rotate(-90 230.7 122.2)">8</text>
<text x="234.2" y="122.2" transform="rotate(-90 234.2 122.2)">7</text>
<text x="237.8" y="122.2" transform="rotate(-90 237.8 122.2)">6</text>
<text x="241.3" y="122.2" transform="rotate(-90 241.3 122.2)">5</text>
<text x="287.2" y="122.2" transform="rotate(-90 287.2 122.2)">8</text>
<text x="290.7" y="122.2" transform="rotate(-90 290.7 122.2)">7</text>
<text x="294.2" y="122.2" transform="rotate(-90 294.2 122.2)">6</text>
<text x="297.7" y="122.2" transform="rotate(-90 297.7 122.2)">5</text>
<text x="343.6" y="122.2" transform="rotate(-90 343.6 122.2)">8</text>
<text x="347.1" y="122.2" transform="rotate(-90 347.1 122.2)">7</text>
<text x="350.7" y="122.2" transform="rotate(-90 350.7 122.2)">6</text>
<text x="354.2" y="122.2" transform="rotate(-90 354.2 122.2)">5</text>
<text x="59.6" y="130.9" transform="rotate(-90 59.6 130.9)">+RG</text>
<text x="63.1" y="130.6" transform="rotate(-90 63.1 130.6)">+VS</text>
<text x="70.2" y="129.7" transform="rotate(-90 70.2 129.7)">REF</text>
<text x="117.8" y="130.9" transform="rotate(-90 117.8 130.9)">+RG</text>
<text x="121.4" y="130.6" transform="rotate(-90 121.4 130.6)">+VS</text>
<text x="128.4" y="129.7" transform="rotate(-90 128.4 129.7)">REF</text>
<text x="177.8" y="130.9" transform="rotate(-90 177.8 130.9)">+RG</text>
<text x="181.3" y="130.6" transform="rotate(-90 181.3 130.6)">+VS</text>
<text x="188.4" y="129.7" transform="rotate(-90 188.4 129.7)">REF</text>
<text x="232.5" y="130.9" transform="rotate(-90 232.5 130.9)">+RG</text>
<text x="236" y="130.6" transform="rotate(-90 236 130.6)">+VS</text>
<text x="243.1" y="129.7" transform="rotate(-90 243.1 129.7)">REF</text>
<text x="288.9" y="130.9" transform="rotate(-90 288.9 130.9)">+RG</text>
<text x="292.5" y="130.6" transform="rotate(-90 292.5 130.6)">+VS</text>
<text x="299.5" y="129.7" transform="rotate(-90 299.5 129.7)">REF</text>
<text x="345.4" y="130.9" transform="rotate(-90 345.4 130.9)">+RG</text>
<text x="348.9" y="130.6" transform="rotate(-90 348.9 130.6)">+VS</text>
<text x="356" y="129.7" transform="rotate(-90 356 129.7)">REF</text>
<text x="66.7" y="136.6" transform="rotate(-90 66.7 136.6)">OUTPUT</text>
<text x="124.9" y="136.6" transform="rotate(-90 124.9 136.6)">OUTPUT</text>
<text x="184.9" y="136.6" transform="rotate(-90 184.9 136.6)">OUTPUT</text>
<text x="239.5" y="136.6" transform="rotate(-90 239.5 136.6)">OUTPUT</text>
<text x="296" y="136.6" transform="rotate(-90 296 136.6)">OUTPUT</text>
<text x="352.4" y="136.6" transform="rotate(-90 352.4 136.6)">OUTPUT</text>
<text x="59.6" y="149.3" transform="rotate(-90 59.6 149.3)">-RG</text>
<text x="63.1" y="149.3" transform="rotate(-90 63.1 149.3)">-IN</text>
<text x="66.7" y="149.3" transform="rotate(-90 66.7 149.3)">+IN</text>
<text x="70.2" y="149.3" transform="rotate(-90 70.2 149.3)">-VS</text>
<text x="117.8" y="149.3" transform="rotate(-90 117.8 149.3)">-RG</text>
<text x="121.4" y="149.3" transform="rotate(-90 121.4 149.3)">-IN</text>
<text x="124.9" y="149.3" transform="rotate(-90 124.9 149.3)">+IN</text>
<text x="128.4" y="149.3" transform="rotate(-90 128.4 149.3)">-VS</text>
<text x="177.8" y="149.3" transform="rotate(-90 177.8 149.3)">-RG</text>
<text x="181.3" y="149.3" transform="rotate(-90 181.3 149.3)">-IN</text>
<text x="184.9" y="149.3" transform="rotate(-90 184.9 149.3)">+IN</text>
<text x="188.4" y="149.3" transform="rotate(-90 188.4 149.3)">-VS</text>
<text x="232.5" y="149.3" transform="rotate(-90 232.5 149.3)">-RG</text>
<text x="236" y="149.3" transform="rotate(-90 236 149.3)">-IN</text>
<text x="239.5" y="149.3" transform="rotate(-90 239.5 149.3)">+IN</text>
<text x="243.1" y="149.3" transform="rotate(-90 243.1 149.3)">-VS</text>
<text x="288.9" y="149.3" transform="rotate(-90 288.9 149.3)">-RG</text>
<text x="292.5" y="149.3" transform="rotate(-90 292.5 149.3)">-IN</text>
<text x="296" y="149.3" transform="rotate(-90 296 149.3)">+IN</text>
<text x="299.5" y="149.3" transform="rotate(-90 299.5 149.3)">-VS</text>
<text x="345.4" y="149.3" transform="rotate(-90 345.4 149.3)">-RG</text>
<text x="348.9" y="149.3" transform="rotate(-90 348.9 149.3)">-IN</text>
<text x="352.4" y="149.3" transform="rotate(-90 352.4 149.3)">+IN</text>
<text x="356" y="149.3" transform="rotate(-90 356 149.3)">-VS</text>
<text x="57.9" y="152.8" transform="rotate(-90 57.9 152.8)">1</text>
<text x="61.4" y="152.8" transform="rotate(-90 61.4 152.8)">2</text>
<text x="64.9" y="152.8" transform="rotate(-90 64.9 152.8)">3</text>
<text x="68.4" y="152.8" transform="rotate(-90 68.4 152.8)">4</text>
<text x="116.1" y="152.8" transform="rotate(-90 116.1 152.8)">1</text>
<text x="119.6" y="152.8" transform="rotate(-90 119.6 152.8)">2</text>
<text x="123.1" y="152.8" transform="rotate(-90 123.1 152.8)">3</text>
<text x="126.6" y="152.8" transform="rotate(-90 126.6 152.8)">4</text>
<text x="176" y="152.8" transform="rotate(-90 176 152.8)">1</text>
<text x="179.6" y="152.8" transform="rotate(-90 179.6 152.8)">2</text>
<text x="183.1" y="152.8" transform="rotate(-90 183.1 152.8)">3</text>
<text x="186.6" y="152.8" transform="rotate(-90 186.6 152.8)">4</text>
<text x="230.7" y="152.8" transform="rotate(-90 230.7 152.8)">1</text>
<text x="234.2" y="152.8" transform="rotate(-90 234.2 152.8)">2</text>
<text x="237.8" y="152.8" transform="rotate(-90 237.8 152.8)">3</text>
<text x="241.3" y="152.8" transform="rotate(-90 241.3 152.8)">4</text>
<text x="287.2" y="152.8" transform="rotate(-90 287.2 152.8)">1</text>
<text x="290.7" y="152.8" transform="rotate(-90 290.7 152.8)">2</text>
<text x="294.2" y="152.8" transform="rotate(-90 294.2 152.8)">3</text>
<text x="297.7" y="152.8" transform="rotate(-90 297.7 152.8)">4</text>
<text x="343.6" y="152.8" transform="rotate(-90 343.6 152.8)">1</text>
<text x="347.1" y="152.8" transform="rotate(-90 347.1 152.8)">2</text>
<text x="350.7" y="152.8" transform="rotate(-90 350.7 152.8)">3</text>
<text x="354.2" y="152.8" transform="rotate(-90 354.2 152.8)">4</text>
<text x="57.9" y="198" transform="rotate(-90 57.9 198)">8</text>
<text x="61.4" y="198" transform="rotate(-90 61.4 198)">7</text>
<text x="64.9" y="198" transform="rotate(-90 64.9 198)">6</text>
<text x="68.4" y="198" transform="rotate(-90 68.4 198)">5</text>
<text x="116.1" y="198" transform="rotate(-90 116.1 198)">8</text>
<text x="119.6" y="198" transform="rotate(-90 119.6 198)">7</text>
<text x="123.1" y="198" transform="rotate(-90 123.1 198)">6</text>
<text x="126.6" y="198" transform="rotate(-90 126.6 198)">5</text>
<text x="176" y="198" transform="rotate(-90 176 198)">8</text>
<text x="179.6" y="198" transform="rotate(-90 179.6 198)">7</text>
<text x="183.1" y="198" transform="rotate(-90 183.1 198)">6</text>
<text x="186.6" y="198" transform="rotate(-90 186.6 198)">5</text>
<text x="230.7" y="198" transform="rotate(-90 230.7 198)">8</text>
<text x="234.2" y="198" transform="rotate(-90 234.2 198)">7</text>
<text x="237.8" y="198" transform="rotate(-90 237.8 198)">6</text>
<text x="241.3" y="198" transform="rotate(-90 241.3 198)">5</text>
<text x="287.2" y="198" transform="rotate(-90 287.2 198)">8</text>
<text x="290.7" y="198" transform="rotate(-90 290.7 198)">7</text>
<text x="294.2" y="198" transform="rotate(-90 294.2 198)">6</text>
<text x="297.7" y="198" transform="rotate(-90 297.7 198)">5</text>
<text x="343.6" y="198" transform="rotate(-90 343.6 198)">8</text>
<text x="347.1" y="198" transform="rotate(-90 347.1 198)">7</text>
<text x="350.7" y="198" transform="rotate(-90 350.7 198)">6</text>
<text x="354.2" y="198" transform="rotate(-90 354.2 198)">5</text>
<text x="59.6" y="206.8" transform="rotate(-90 59.6 206.8)">+RG</text>
<text x="63.1" y="206.4" transform="rotate(-90 63.1 206.4)">+VS</text>
<text x="70.2" y="205.5" transform="rotate(-90 70.2 205.5)">REF</text>
<text x="117.8" y="206.8" transform="rotate(-90 117.8 206.8)">+RG</text>
<text x="121.4" y="206.4" transform="rotate(-90 121.4 206.4)">+VS</text>
<text x="128.4" y="205.5" transform="rotate(-90 128.4 205.5)">REF</text>
<text x="177.8" y="206.8" transform="rotate(-90 177.8 206.8)">+RG</text>
<text x="181.3" y="206.4" transform="rotate(-90 181.3 206.4)">+VS</text>
<text x="188.4" y="205.5" transform="rotate(-90 188.4 205.5)">REF</text>
<text x="232.5" y="206.8" transform="rotate(-90 232.5 206.8)">+RG</text>
<text x="236" y="206.4" transform="rotate(-90 236 206.4)">+VS</text>
<text x="243.1" y="205.5" transform="rotate(-90 243.1 205.5)">REF</text>
<text x="288.9" y="206.8" transform="rotate(-90 288.9 206.8)">+RG</text>
<text x="292.5" y="206.4" transform="rotate(-90 292.5 206.4)">+VS</text>
<text x="299.5" y="205.5" transform="rotate(-90 299.5 205.5)">REF</text>
<text x="345.4" y="206.8" transform="rotate(-90 345.4 206.8)">+RG</text>
<text x="348.9" y="206.4" transform="rotate(-90 348.9 206.4)">+VS</text>
<text x="356" y="205.5" transform="rotate(-90 356 205.5)">REF</text>
<text x="66.7" y="212.5" transform="rotate(-90 66.7 212.5)">OUTPUT</text>
<text x="124.9" y="212.5" transform="rotate(-90 124.9 212.5)">OUTPUT</text>
<text x="184.9" y="212.5" transform="rotate(-90 184.9 212.5)">OUTPUT</text>
<text x="239.5" y="212.5" transform="rotate(-90 239.5 212.5)">OUTPUT</text>
<text x="296" y="212.5" transform="rotate(-90 296 212.5)">OUTPUT</text>
<text x="352.4" y="212.5" transform="rotate(-90 352.4 212.5)">OUTPUT</text>
<text x="59.6" y="225.1" transform="rotate(-90 59.6 225.1)">-RG</text>
<text x="63.1" y="225.1" transform="rotate(-90 63.1 225.1)">-IN</text>
<text x="66.7" y="225.1" transform="rotate(-90 66.7 225.1)">+IN</text>
<text x="70.2" y="225.1" transform="rotate(-90 70.2 225.1)">-VS</text>
<text x="117.8" y="225.1" transform="rotate(-90 117.8 225.1)">-RG</text>
<text x="121.4" y="225.1" transform="rotate(-90 121.4 225.1)">-IN</text>
<text x="124.9" y="225.1" transform="rotate(-90 124.9 225.1)">+IN</text>
<text x="128.4" y="225.1" transform="rotate(-90 128.4 225.1)">-VS</text>
<text x="177.8" y="225.1" transform="rotate(-90 177.8 225.1)">-RG</text>
<text x="181.3" y="225.1" transform="rotate(-90 181.3 225.1)">-IN</text>
<text x="184.9" y="225.1" transform="rotate(-90 184.9 225.1)">+IN</text>
<text x="188.4" y="225.1" transform="rotate(-90 188.4 225.1)">-VS</text>
<text x="232.5" y="225.1" transform="rotate(-90 232.5 225.1)">-RG</text>
<text x="236" y="225.1" transform="rotate(-90 236 225.1)">-IN</text>
<text x="239.5" y="225.1" transform="rotate(-90 239.5 225.1)">+IN</text>
<text x="243.1" y="225.1" transform="rotate(-90 243.1 225.1)">-VS</text>
<text x="288.9" y="225.1" transform="rotate(-90 288.9 225.1)">-RG</text>
<text x="292.5" y="225.1" transform="rotate(-90 292.5 225.1)">-IN</text>
<text x="296" y="225.1" transform="rotate(-90 296 225.1)">+IN</text>
<text x="299.5" y="225.1" transform="rotate(-90 299.5 225.1)">-VS</text>
<text x="345.4" y="225.1" transform="rotate(-90 345.4 225.1)">-RG</text>
<text x="348.9" y="225.1" transform="rotate(-90 348.9 225.1)">-IN</text>
<text x="352.4" y="225.1" transform="rotate(-90 352.4 225.1)">+IN</text>
<text x="356" y="225.1" transform="rotate(-90 356 225.1)">-VS</text>
<text x="57.9" y="228.6" transform="rotate(-90 57.9 228.6)">1</text>
<text x="61.4" y="228.6" transform="rotate(-90 61.4 228.6)">2</text>
<text x="64.9" y="228.6" transform="rotate(-90 64.9 228.6)">3</text>
<text x="68.4" y="228.6" transform="rotate(-90 68.4 228.6)">4</text>
<text x="116.1" y="228.6" transform="rotate(-90 116.1 228.6)">1</text>
<text x="119.6" y="228.6" transform="rotate(-90 119.6 228.6)">2</text>
<text x="123.1" y="228.6" transform="rotate(-90 123.1 228.6)">3</text>
<text x="126.6" y="228.6" transform="rotate(-90 126.6 228.6)">4</text>
<text x="176" y="228.6" transform="rotate(-90 176 228.6)">1</text>
<text x="179.6" y="228.6" transform="rotate(-90 179.6 228.6)">2</text>
<text x="183.1" y="228.6" transform="rotate(-90 183.1 228.6)">3</text>
<text x="186.6" y="228.6" transform="rotate(-90 186.6 228.6)">4</text>
<text x="230.7" y="228.6" transform="rotate(-90 230.7 228.6)">1</text>
<text x="234.2" y="228.6" transform="rotate(-90 234.2 228.6)">2</text>
<text x="237.8" y="228.6" transform="rotate(-90 237.8 228.6)">3</text>
<text x="241.3" y="228.6" transform="rotate(-90 241.3 228.6)">4</text>
<text x="287.2" y="228.6" transform="rotate(-90 287.2 228.6)">1</text>
<text x="290.7" y="228.6" transform="rotate(-90 290.7 228.6)">2</text>
<text x="294.2" y="228.6" transform="rotate(-90 294.2 228.6)">3</text>
<text x="297.7" y="228.6" transform="rotate(-90 297.7 228.6)">4</text>
<text x="343.6" y="228.6" transform="rotate(-90 343.6 228.6)">1</text>
<text x="347.1" y="228.6" transform="rotate(-90 347.1 228.6)">2</text>
<text x="350.7" y="228.6" transform="rotate(-90 350.7 228.6)">3</text>
<text x="354.2" y="228.6" transform="rotate(-90 354.2 228.6)">4</text>
</g>
<g font-size="3.2" fill="#f00">
<text x="348.5" y="39.1">V+</text>
<text x="354.7" y="37.3">8</text>
<text x="151.3" y="44.6" transform="rotate(-90 151.3 44.6)">8</text>
<text x="220.1" y="44.6" transform="rotate(-90 220.1 44.6)">8</text>
<text x="153.1" y="50.8" transform="rotate(-90 153.1 50.8)">V+</text>
<text x="221.9" y="50.8" transform="rotate(-90 221.9 50.8)">V+</text>
<text x="356.5" y="70.8">8</text>
<text x="350.2" y="72.6">V+</text>
</g>
<g font-size="3.2">
<text x="324.1" y="47.9">4</text>
<text x="327.6" y="49.7">V-</text>
<text x="163.7" y="71.6" transform="rotate(-90 163.7 71.6)">V-</text>
<text x="232.5" y="71.6" transform="rotate(-90 232.5 71.6)">V-</text>
<text x="161.9" y="75.1" transform="rotate(-90 161.9 75.1)">4</text>
<text x="230.7" y="75.1" transform="rotate(-90 230.7 75.1)">4</text>
<text x="49" y="78.5" transform="rotate(-90 49 78.5)">1</text>
<text x="52.6" y="78.5" transform="rotate(-90 52.6 78.5)">9</text>
<text x="56.1" y="78.5" transform="rotate(-90 56.1 78.5)">2</text>
<text x="59.6" y="80.5" transform="rotate(-90 59.6 80.5)">10</text>
<text x="63.1" y="78.5" transform="rotate(-90 63.1 78.5)">3</text>
<text x="66.7" y="80.5" transform="rotate(-90 66.7 80.5)">11</text>
<text x="70.2" y="78.5" transform="rotate(-90 70.2 78.5)">4</text>
<text x="73.7" y="80.5" transform="rotate(-90 73.7 80.5)">12</text>
<text x="77.3" y="78.5" transform="rotate(-90 77.3 78.5)">5</text>
<text x="80.8" y="80.5" transform="rotate(-90 80.8 80.5)">13</text>
<text x="84.3" y="78.5" transform="rotate(-90 84.3 78.5)">6</text>
<text x="87.8" y="80.5" transform="rotate(-90 87.8 80.5)">14</text>
<text x="91.4" y="78.5" transform="rotate(-90 91.4 78.5)">7</text>
<text x="94.9" y="80.5" transform="rotate(-90 94.9 80.5)">15</text>
<text x="98.4" y="78.5" transform="rotate(-90 98.4 78.5)">8</text>
<text x="325.9" y="81.4">4</text>
<text x="329.4" y="83.2">V-</text>
</g>
</svg>
